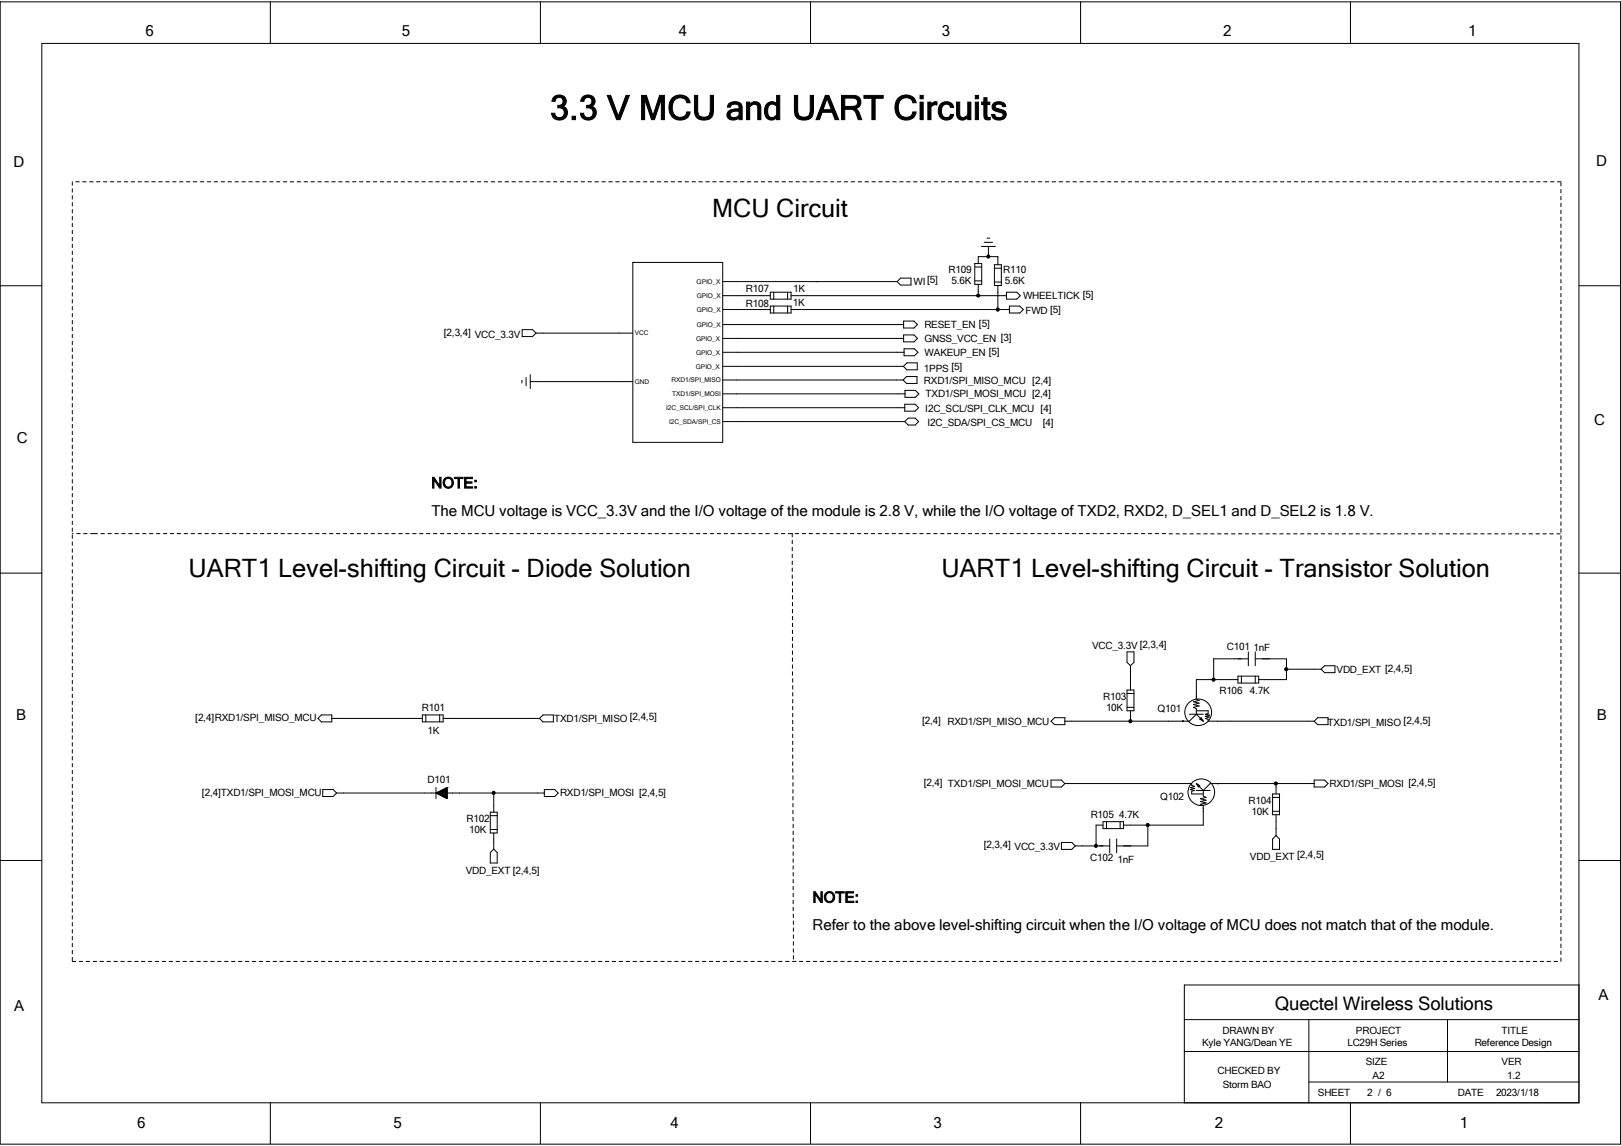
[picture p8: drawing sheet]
<svg xmlns="http://www.w3.org/2000/svg" width="297mm" height="210mm" viewBox="0 0 297 210" stroke-linecap="round" stroke-linejoin="round" font-family="sans-serif">
<g fill="none" stroke="#000" stroke-width=".18">
<path d="M0 .3h296.9v209.4h-296.9zM7.7 8h281.6v194.1h-281.6zM49.5 .3v7.7M99 .3v7.7M148.5 .3v7.7M198 .3v7.7M247.4 .3v7.7M13.3 33.3v.7M13.3 34.6v.6M13.3 35.9v.6M13.3 37.1v.7M13.3 38.4v.6"/>
<path d="M13.3 39.7v.6M13.9 33.3h.6M15.2 33.3h.6M16.4 33.3h.7M17.7 33.3h.6M19 33.3h.6M20.2 33.3h.7M21.5 33.3h.6M22.8 33.3h.6M24 33.3h.7M25.3 33.3h.6M26.5 33.3h.7"/>
<path d="M27.8 33.3h.6M29.1 33.3h.6M30.4 33.3h.6M31.6 33.3h.7M32.9 33.3h.6M34.2 33.3h.6M35.4 33.3h.7M36.7 33.3h.6M38 33.3h.6M39.2 33.3h.7M40.5 33.3h.6M41.8 33.3h.6"/>
<path d="M43.1 33.3h.6M44.3 33.3h.7M45.6 33.3h.6M46.9 33.3h.6M48.1 33.3h.7M49.4 33.3h.6M50.7 33.3h.6M51.9 33.3h.6M53.2 33.3h.6M54.4 33.3h.7M55.7 33.3h.6M57 33.3h.6"/>
<path d="M58.3 33.3h.6M59.5 33.3h.7M60.8 33.3h.6M62.1 33.3h.6M63.3 33.3h.7M64.6 33.3h.6M65.9 33.3h.6M67.1 33.3h.7M68.4 33.3h.6M69.7 33.3h.6M71 33.3h.6M72.2 33.3h.7"/>
<path d="M73.5 33.3h.6M74.8 33.3h.6M76 33.3h.7M77.3 33.3h.6M78.6 33.3h.6M79.8 33.3h.7M81.1 33.3h.6M82.4 33.3h.6M83.7 33.3h.6M84.9 33.3h.7M86.2 33.3h.6M87.5 33.3h.6"/>
<path d="M88.7 33.3h.7M90 33.3h.6M91.3 33.3h.6M92.5 33.3h.7M93.8 33.3h.6M95.1 33.3h.6M96.4 33.3h.6M97.6 33.3h.7M98.9 33.3h.6M100.2 33.3h.6M101.4 33.3h.6M102.7 33.3h.6"/>
<path d="M103.9 33.3h.7M105.2 33.3h.6M106.5 33.3h.6M107.7 33.3h.7M109 33.3h.6M110.3 33.3h.6M111.5 33.3h.7M112.8 33.3h.7M114.1 33.3h.6M115.4 33.3h.6M116.6 33.3h.7M117.9 33.3h.6"/>
<path d="M119.2 33.3h.6M120.4 33.3h.7M121.7 33.3h.6M123 33.3h.6M124.2 33.3h.7M125.5 33.3h.7M126.8 33.3h.6M128.1 33.3h.6M129.3 33.3h.7M130.6 33.3h.6M131.9 33.3h.6M133.1 33.3h.7"/>
<path d="M134.4 33.3h.6M135.7 33.3h.6M136.9 33.3h.7M138.2 33.3h.7M139.5 33.3h.6M140.8 33.3h.6M142 33.3h.7M143.3 33.3h.6M144.6 33.3h.6M145.8 33.3h.7M147.1 33.3h.6M148.4 33.3h.6"/>
<path d="M149.6 33.3h.7M150.9 33.3h.7M152.2 33.3h.6M153.4 33.3h.7M154.7 33.3h.6M156 33.3h.6M157.2 33.3h.7M158.5 33.3h.6M159.8 33.3h.6M161 33.3h.7M162.3 33.3h.6M163.6 33.3h.6"/>
<path d="M164.8 33.3h.7M166.1 33.3h.7M167.4 33.3h.6M168.7 33.3h.6M169.9 33.3h.7M171.2 33.3h.6M172.5 33.3h.6M173.7 33.3h.7M175 33.3h.6M176.3 33.3h.6M177.5 33.3h.7M178.8 33.3h.7"/>
<path d="M180.1 33.3h.6M181.4 33.3h.6M182.6 33.3h.7M183.9 33.3h.6M185.2 33.3h.6M186.4 33.3h.7M187.7 33.3h.6M189 33.3h.6M190.2 33.3h.7M191.5 33.3h.7M192.8 33.3h.6M194.1 33.3h.6"/>
<path d="M195.3 33.3h.7M196.6 33.3h.6M197.9 33.3h.6M199.1 33.3h.7M200.4 33.3h.6M201.7 33.3h.6M202.9 33.3h.6M204.2 33.3h.6M205.4 33.3h.7M206.7 33.3h.6M208 33.3h.6M209.3 33.3h.6"/>
<path d="M210.5 33.3h.7M211.8 33.3h.6M213.1 33.3h.6M214.3 33.3h.7M215.6 33.3h.6M216.9 33.3h.6M218.1 33.3h.7M219.4 33.3h.6M220.7 33.3h.6M222 33.3h.6M223.2 33.3h.7M224.5 33.3h.6"/>
<path d="M225.8 33.3h.6M227 33.3h.7M228.3 33.3h.6M229.5 33.3h.7M230.8 33.3h.6M232.1 33.3h.6M233.3 33.3h.7M234.6 33.3h.6M235.9 33.3h.6M237.2 33.3h.6M238.4 33.3h.7M239.7 33.3h.6"/>
<path d="M241 33.3h.6M242.2 33.3h.7M243.5 33.3h.6M244.8 33.3h.6M246 33.3h.7M247.3 33.3h.6M248.6 33.3h.6M249.9 33.3h.6M251.1 33.3h.7M252.4 33.3h.6M253.7 33.3h.6M254.9 33.3h.7"/>
<path d="M256.2 33.3h.6M257.5 33.3h.6M258.7 33.3h.7M260 33.3h.6M261.3 33.3h.6M262.6 33.3h.6M263.8 33.3h.7M265.1 33.3h.6M266.4 33.3h.6M267.6 33.3h.7M268.9 33.3h.6M270.2 33.3h.6"/>
<path d="M271.4 33.3h.7M272.7 33.3h.6M274 33.3h.6M275.3 33.3h.6M276.5 33.3h.7M277.8 33.3h.6M279.1 33.3h.6M280.3 33.3h.6M281.6 33.3h.6M282.8 33.3h.7M284.1 33.3h.6M285.4 33.3h.6"/>
<path d="M286 33.4v.7M286 34.7v.6M286 36v.6M286 37.3v.6M286 38.5v.7M286 39.8v.6M0 52.4h7.7M13.3 40.9v.7M13.3 42.2v.6M13.3 43.5v.6M13.3 44.7v.7M13.3 46v.7"/>
<path d="M13.3 47.3v.6M13.3 48.6v.6M13.3 49.8v.7M13.3 51.1v.6M13.3 52.4v.6M13.3 53.6v.7M13.3 54.9v.6M13.3 56.2v.6M13.3 57.4v.7M13.3 58.7v.7M13.3 60v.6M116 48.1h16.4v33h-16.4z"/>
<path d="M132.4 51.6h32M132.5 59.5h33.1M132.5 56.7h8.6M132.5 54.2h8.6M141.1 53.6h3.8v1.2h-3.8zM141.1 56.1h3.8v1.3h-3.8zM141.8 53.6v1.2M141.8 56.1v1.3M144.3 53.6v1.2M144.3 56.1v1.3M144.9 56.7h40.1M144.9 54.2h39.5"/>
<path d="M149.6 51.6h.1M165 51h1.9v1.2h-1.9l-.6-.6zM165.6 58.8h1.9l.6 .7-.6 .6h-1.9zM178.6 48.3h1.3v3.8h-1.3zM178.6 48.9h1.3M178.6 51.5h1.3M179.2 48.3v-1.3h3.6v1.5M179.2 52.1v2.1M179.8 45.2h2.6M180.3 44.4h1.6M180.8 43.6h.6M181.1 45.2v1.8"/>
<path d="M182.2 48.5h1.3v3.8h-1.3zM182.2 49.1h1.3M182.2 51.7h1.3M182.8 52.3v4.4M184.4 53.6h1.9l.6 .6-.6 .6h-1.9zM185 56.1h1.9l.6 .6-.6 .7h-1.9zM286 41.1v.6M286 42.3v.7M286 43.6v.6M286 44.9v.6M286 46.1v.7M286 47.4v.6"/>
<path d="M286 48.7v.6M286 50v.6M286 51.2v.7M286 52.5v.6M286 53.8v.6M286 55v.7M286 56.3v.6M286 57.6v.6M286 58.8v.7M289.3 52.4h7.6M13.3 61.3v.6M13.3 62.5v.7"/>
<path d="M13.3 63.8v.6M13.3 65.1v.6M13.3 66.3v.7M13.3 67.6v.6M13.3 68.9v.6M13.3 70.1v.7M13.3 71.4v.7M13.3 72.7v.6M13.3 74v.6M13.3 75.2v.7M13.3 76.5v.6M13.3 77.8v.6"/>
<path d="M13.3 79v.7M95.6 69.7v.5M95.7 60.4h1.9l.6 .6-.6 .7h-1.9zM96.4 69.2v1.5M97.2 69.9h18.8M97.2 68.7v2.5M98.2 61h17.8M132.4 67.1h33.1M132.5 62h33.1M132.5 69.6h33M132.5 72.2h33.3M132.5 74.7h33.3"/>
<path d="M132.5 64.6h33.2M132.5 77.3h33.3M165.5 67.1l.7-.6h1.9v1.3h-1.9zM165.6 61.4h1.9l.6 .6-.6 .7h-1.9zM165.7 63.9h1.9l.6 .7-.6 .6h-1.9zM165.8 74.1h1.9l.6 .6-.6 .7h-1.9zM165.8 77.3l.6-.7h1.3l.6 .7-.6 .6h-1.3zM165.8 71.5h1.9l.7 .7-.7 .6h-1.9zM166.1 69h1.9v1.3h-1.9l-.6-.7zM286 60.1v.6M286 61.4v.6M286 62.7v.6"/>
<path d="M286 63.9v.7M286 65.2v.6M286 66.5v.6M286 67.7v.7M286 69v.6M286 70.3v.6M286 71.5v.7M286 72.8v.6M286 74.1v.6M286 75.4v.6M286 76.6v.7M286 77.9v.6"/>
<path d="M286 79.2v.6M13.3 80.3v.6M13.3 81.6v.6M13.3 82.8v.6M13.3 84.1v.6M13.3 85.3v.7M13.3 86.6v.6M13.3 87.9v.6M13.3 89.2v.6M13.3 90.4v.7M13.3 91.7v.6M13.3 93v.6"/>
<path d="M13.3 94.2v.7M13.3 95.5v.6M13.3 96.8v.6M13.3 98v.7M13.3 99.3v.6M13.3 97.8h.1M14.1 97.8h.6M15.3 97.8h.7M16.6 97.8h1.3M18.5 97.8h.6M19.8 97.8h.6M21 97.8h.7"/>
<path d="M22.3 97.8h.6M23.6 97.8h.6M24.8 97.8h.7M26.1 97.8h.7M27.4 97.8h.6M28.7 97.8h.6M29.9 97.8h.7M31.2 97.8h.6M32.5 97.8h.6M33.7 97.8h.7M35 97.8h.6M36.3 97.8h.6"/>
<path d="M37.5 97.8h.7M38.8 97.8h.7M40.1 97.8h.6M41.4 97.8h.6M42.6 97.8h.7M43.9 97.8h.6M45.2 97.8h.6M46.4 97.8h.7M47.7 97.8h.6M49 97.8h.6M50.2 97.8h.6M51.5 97.8h.6"/>
<path d="M52.7 97.8h.7M54 97.8h.7M55.3 97.8h.6M56.6 97.8h.6M57.8 97.8h.7M59.1 97.8h.6M60.4 97.8h.6M61.6 97.8h.7M62.9 97.8h.6M64.2 97.8h.6M65.4 97.8h.7M66.7 97.8h.7"/>
<path d="M68 97.8h.6M69.3 97.8h.6M70.5 97.8h.7M71.8 97.8h.6M73.1 97.8h.6M74.3 97.8h.7M75.6 97.8h.6M76.9 97.8h.6M78.1 97.8h.7M79.4 97.8h.7M80.7 97.8h.6M82 97.8h.6"/>
<path d="M83.2 97.8h.7M84.5 97.8h.6M85.8 97.8h.6M87 97.8h.7M88.3 97.8h.6M89.6 97.8h.6M90.8 97.8h.7M92.1 97.8h.7M93.4 97.8h.6M94.7 97.8h.6M95.9 97.8h.7M97.2 97.8h.6"/>
<path d="M98.5 97.8h.6M99.7 97.8h.7M101 97.8h.6M102.2 97.8h.7M103.5 97.8h.6M104.8 97.8h.6M106 97.8h.7M107.3 97.8h.6M108.6 97.8h.6M109.9 97.8h.6M111.1 97.8h.7M112.4 97.8h.6"/>
<path d="M113.7 97.8h.6M114.9 97.8h.7M116.2 97.8h.6M117.5 97.8h.6M118.7 97.8h.7M120 97.8h.6M121.3 97.8h.6M122.6 97.8h.6M123.8 97.8h.7M125.1 97.8h.6M126.4 97.8h.6M127.6 97.8h.6"/>
<path d="M128.9 97.8h.6M130.1 97.8h.7M131.4 97.8h.6M132.7 97.8h.6M133.9 97.8h.7M135.2 97.8h.6M136.5 97.8h.6M137.8 97.8h.6M139 97.8h.7M140.3 97.8h.6M141.9 97.8h.6M143.2 97.8h.6"/>
<path d="M144.4 97.8h.7M145.2 97.7v.7M145.2 99v.7M145.7 97.8h.6M147 97.8h.6M148.3 97.8h.6M149.5 97.8h.7M150.8 97.8h.6M152.1 97.8h.6M153.3 97.8h.6M154.6 97.8h.6M155.8 97.8h.7"/>
<path d="M157.1 97.8h.6M158.4 97.8h.6M159.6 97.8h.7M160.9 97.8h.6M162.2 97.8h.6M163.4 97.8h.7M164.7 97.8h.7M166 97.8h.6M167.3 97.8h.6M168.5 97.8h.7M169.8 97.8h.6M171.1 97.8h.6"/>
<path d="M172.3 97.8h.7M173.6 97.8h.6M174.9 97.8h.6M176.1 97.8h.7M177.4 97.8h.7M178.7 97.8h.6M180 97.8h.6M181.2 97.8h.7M182.5 97.8h.6M183.8 97.8h.6M185 97.8h.7M186.3 97.8h.6"/>
<path d="M187.6 97.8h.6M188.8 97.8h.7M190.1 97.8h.7M191.4 97.8h.6M192.7 97.8h.6M193.9 97.8h.7M195.2 97.8h.6M196.5 97.8h.6M197.7 97.8h.7M199 97.8h.6M200.3 97.8h.6M201.5 97.8h.7"/>
<path d="M202.8 97.8h.6M204 97.8h.7M205.3 97.8h.7M206.6 97.8h.6M207.9 97.8h.6M209.1 97.8h.7M210.4 97.8h.6M211.7 97.8h.6M212.9 97.8h.7M214.2 97.8h.6M215.5 97.8h.6M216.7 97.8h.7"/>
<path d="M218 97.8h.7M219.3 97.8h.6M220.6 97.8h.6M221.8 97.8h.7M223.1 97.8h.6M224.4 97.8h.6M225.6 97.8h.7M226.9 97.8h.6M228.2 97.8h.6M229.4 97.8h.6M230.7 97.8h.6M231.9 97.8h.7"/>
<path d="M233.2 97.8h.6M234.5 97.8h.6M235.8 97.8h.6M237 97.8h.7M238.3 97.8h.6M239.6 97.8h.6M240.8 97.8h.7M242.1 97.8h.6M243.4 97.8h.6M244.6 97.8h.7M245.9 97.8h.6M247.2 97.8h.6"/>
<path d="M248.5 97.8h.6M249.7 97.8h.7M251 97.8h.6M252.3 97.8h.6M253.5 97.8h.7M254.8 97.8h.6M256.1 97.8h.6M257.3 97.8h.7M258.6 97.8h.6M259.9 97.8h.6M261.2 97.8h.6M262.4 97.8h.7"/>
<path d="M263.7 97.8h.6M265 97.8h.6M266.2 97.8h.7M267.5 97.8h.6M268.8 97.8h.6M270 97.8h.7M271.3 97.8h.6M272.6 97.8h.6M273.9 97.8h.6M275.1 97.8h.7M276.4 97.8h.6M277.7 97.8h.6"/>
<path d="M278.9 97.8h.6M280.2 97.8h.6M281.4 97.8h.7M282.7 97.8h.6M284 97.8h.6M285.2 97.8h.7M286 80.4v.7M286 81.7v.6M286 82.9v.7M286 84.2v.6M286 85.5v.6M286 86.7v.7"/>
<path d="M286 88v.6M286 89.3v.6M286 90.6v.6M286 91.8v.7M286 93.1v.6M286 94.4v.6M286 95.6v.7M286 96.9v.6M286 98.2v.6M286 99.4v.7M0 105h7.7M13.3 100.6v.6"/>
<path d="M13.3 101.9v.6M13.3 103.1v.7M13.3 104.4v.6M13.3 105.7v.6M13.3 106.9v.7M13.3 108.2v.6M13.3 109.4v.7M13.3 110.7v.6M13.3 112v.6M13.3 113.2v.7M13.3 114.5v.6M13.3 115.8v.6"/>
<path d="M13.3 117.1v.6M13.3 118.3v.7M13.3 119.6v.6M145.2 100.3v.6M145.2 101.6v.6M145.2 102.8v.7M145.2 104.1v.6M145.2 105.4v.6M145.2 106.6v.7M145.2 107.9v.6M145.2 109.1v.7M145.2 110.4v.6"/>
<path d="M145.2 111.7v.6M145.2 112.9v.7M145.2 114.2v.7M145.2 115.5v.6M145.2 116.8v.6M145.2 118v.7M145.2 119.3v.6M206.5 119.5h1.3v1.9l-.7 .6-.6-.6zM228.7 119.5v2.5M230 119.5v2.5M286 100.7v.6M286 102v.6"/>
<path d="M286 103.3v.6M286 104.5v.7M286 105.8v.6M286 107.1v.6M286 108.3v.6M286 109.6v.6M286 110.8v.7M286 112.1v.6M286 113.4v.6M286 114.6v.7M286 115.9v.6M286 117.2v.6"/>
<path d="M286 118.4v.7M286 119.7v.7M289.3 105h7.6M13.3 120.9v.6M13.3 122.1v.7M13.3 123.4v.6M13.3 124.7v.6M13.3 125.9v.7M13.3 127.2v.6M13.3 128.5v.6M13.3 129.8v.6M13.3 131v.7"/>
<path d="M13.3 132.3v.6M13.3 133.6v.6M13.3 134.8v.7M13.3 136.1v.6M13.3 137.4v.6M13.3 138.6v.7M13.3 139.9v.6M58.3 131.7l.6-.7h1.9v1.3h-1.9zM60.8 131.7h16.6M77.4 131h3.8v1.3h-3.8zM78 131v1.3M80.6 131v1.3"/>
<path d="M81.2 131.7h17.6M98.8 131.7l.7-.7h1.9v1.3h-1.9zM145.2 120.6v.6M145.2 121.8v.7M145.2 123.1v.6M145.2 124.4v.6M145.2 125.6v.7M145.2 126.9v.7M145.2 128.2v.6M145.2 129.5v.6M145.2 130.7v.7M145.2 132v.6"/>
<path d="M145.2 133.3v.6M145.2 134.5v.7M145.2 135.8v.6M145.2 137.1v.6M145.2 138.3v.7M145.2 139.6v.7M193.2 131.5h1.9v1.3h-1.9l-.6-.6zM206.5 126.4h1.3v3.9h-1.3zM206.5 127.1h1.3M206.5 129.6h1.3M207.1 122v4.4M207.1 130.3v1.9"/>
<path d="M216.7 132.2h.1M217.9 130.9h2.6M219.2 130.9h.1M219.2 130.3h2.2v.5l-.5 .1 .7 .2-.7 .2 .6 .1M219.2 130.9l-1.3 1.3h-22.8M219.2 130.9l1.3 1.3M219.8 131.8l.3-.3 .4 .7zM221.6 131.4l-.7 .3 .5 .1v.4h19.4M226.8 124.5h-7.6v3.6l.5 .3-1 .2 1 .3-1 .2 1 .3-1 .2 .5 .3v1M226.8 123.9h3.8v1.3h-3.8zM227.5 123.9v1.3M228.7 120.7h-6.3v3.8"/>
<path d="M230 123.9v1.3M230 120.7h5.7v3.8h-5.1M235.7 122.6h6.4M241.4 131.5h1.9v1.3h-1.9l-.6-.6zM242.1 122.6l.6-.6h1.9v1.3h-1.9zM286 121v.6M286 122.3v.6M286 123.5v.7M286 124.8v.6M286 126.1v.6M286 127.3v.7M286 128.6v.6"/>
<path d="M286 129.9v.6M286 131.1v.7M286 132.4v.7M286 133.7v.6M286 135v.6M286 136.2v.7M286 137.5v.6M286 138.8v.6M0 157.7h7.7M13.3 141.2v.6M13.3 142.5v.6M13.3 143.7v.7"/>
<path d="M13.3 145v.6M13.3 146.3v.6M13.3 147.5v.7M13.3 148.8v.6M13.3 150.1v.6M13.3 151.3v.7M13.3 152.6v.6M13.3 153.9v.6M13.3 155.2v.6M13.3 156.4v.7M13.3 157.7v.6M13.3 158.9v.7"/>
<path d="M59.1 144.7h1.9l.7 .6-.7 .7h-1.9zM61.7 145.3h18.2M79.9 144.3v2M79.9 145.4h2M80 145.3v.1M80.3 145.1v.5h1.6M80.7 144.9l-.1 .9h1.3M81 144.7v1.2h.9M81.4 144.6v1.5h.5M81.7 144.4v1.9h.2M81.9 144.3h.1M81.9 144.9h-1v.9"/>
<path d="M81.9 144.3v2l-2-1M81.9 144.3l-2 1M81.9 145.2h-1.8v.3M81.9 145h-1.4v.6M81.9 144.7h-.7v1.3M81.9 144.5h-.3v1.7M81.9 145.3h17.8M89.8 148.8h1.3v3.9h-1.3zM89.8 156.3l.7-.7 .6 .7v1.9h-1.3zM89.8 149.5h1.3M89.8 152h1.3M90.5 145.3v3.5"/>
<path d="M90.5 152.7v2.9M99.7 144.7h1.9l.7 .6-.7 .7h-1.9zM145.2 140.9l.1 .6M145.3 142.2v.6M145.3 143.4v.7M145.3 144.7v.6M145.3 146v.6M145.3 147.2v.7M145.3 148.5v.6M145.3 149.8v.6M145.3 151v.7M145.3 152.3v.7"/>
<path d="M145.3 153.6v.6M145.3 154.9v.6M145.3 156.1v.7M145.3 157.4v.6M145.3 158.7v.6M145.3 159.9v.6M192.6 143h1.9l.6 .6-.6 .6h-1.9zM194.5 154.4h1.9l.6 .6-.6 .7h-1.9zM195.1 143.6h23.2M197 155h6.3M200.8 155h.1M202.1 150.6h3.8v1.2h-3.8z"/>
<path d="M202.1 151.2h-1.3v3.8M202.7 150.6v1.2M203.3 153.8v2.5M204.6 153.8v2.5M205.2 150.6v1.2M210.3 151.2v3.8h-5.7M218.1 144.4l.8 .1-.8 .2 .8 .2-.5 .1v.5h2.1M218.4 143.6v.3l.5 .2-.8 .3M219.2 143.6l.6 .4-.2 .2zM219.2 143.6l1.3 1.3M219.2 144.9h2.5M220.5 144.9h.1"/>
<path d="M220.5 144.9v1l.5 .2-1 .3 1 .2-1 .3 1 .3-1 .2 .5 .3v3.5h-14.6M223 143.6h.1M233.2 145.5h1.2v3.8h-1.2zM233.2 146.1h1.2M233.2 148.7h1.2M233.8 153.1l.6 .7v1.9h-1.2v-1.9zM233.8 143.6v1.9M233.8 149.3v3.8M240.8 143.6h-19.1l-1.2 1.3M240.8 143h1.9l.6 .6-.6 .6h-1.9zM286 140v.7M286 141.3v.6"/>
<path d="M286 142.6v.6M286 143.8v.7M286 145.1v.7M286 146.4v.6M286 147.7v.6M286 148.9v.7M286 150.2v.6M286 151.5v.6M286 152.7v.7M286 154v.6M286 155.3v.6M286 156.5v.7"/>
<path d="M286 157.8v.7M286 159v.7M289.3 157.7h7.6M13.3 160.2v.6M13.3 161.5v.6M13.3 162.7v.7M13.3 164v.6M13.3 165.3v.6M13.3 166.5v.7M13.3 167.8v.6M13.3 169.1v.6M13.3 170.3v.7"/>
<path d="M13.3 171.6v.7M13.3 172.9v.6M13.3 174.2v.6M13.3 175.4v.7M13.3 176.2h.6M14.5 176.2h.7M15.8 176.2h.6M17.1 176.2h.6M18.3 176.2h.7M19.6 176.2h.6M20.9 176.2h.6M22.1 176.2h.7"/>
<path d="M23.4 176.2h.6M24.7 176.2h.6M25.9 176.2h.6M27.2 176.2h.6M28.4 176.2h.7M29.7 176.2h.7M31 176.2h.6M32.3 176.2h.6M33.5 176.2h.7M34.8 176.2h.6M36.1 176.2h.6M37.3 176.2h.7"/>
<path d="M38.6 176.2h.6M39.9 176.2h.6M41.1 176.2h.7M42.4 176.2h.7M43.7 176.2h.6M45 176.2h.6M46.2 176.2h.7M47.5 176.2h.6M48.8 176.2h.6M50 176.2h.7M51.3 176.2h.6M52.5 176.2h.7"/>
<path d="M53.8 176.2h.6M55.1 176.2h.6M56.3 176.2h.7M57.6 176.2h.7M58.9 176.2h.6M60.2 176.2h.6M61.4 176.2h.7M62.7 176.2h.6M64 176.2h.6M65.2 176.2h.7M66.5 176.2h.6M67.8 176.2h.6"/>
<path d="M69 176.2h.7M70.3 176.2h.7M71.6 176.2h.6M72.9 176.2h.6M74.1 176.2h.7M75.4 176.2h.6M76.7 176.2h.6M77.9 176.2h.7M79.2 176.2h.6M80.5 176.2h.6M81.7 176.2h.7M83 176.2h.7"/>
<path d="M84.3 176.2h.6M85.6 176.2h.6M86.8 176.2h.7M88.1 176.2h.6M89.4 176.2h.6M90.6 176.2h.7M91.9 176.2h.6M93.2 176.2h.6M94.4 176.2h.7M95.7 176.2h.7M97 176.2h.6M98.3 176.2h.6"/>
<path d="M99.5 176.2h.7M100.8 176.2h.6M102 176.2h.7M103.3 176.2h.6M104.6 176.2h.6M105.8 176.2h.7M107.1 176.2h.6M108.4 176.2h.6M109.6 176.2h.7M110.9 176.2h.6M112.2 176.2h.6M113.5 176.2h.6"/>
<path d="M114.7 176.2h.7M116 176.2h.6M117.3 176.2h.6M118.5 176.2h.7M119.8 176.2h.6M121.1 176.2h.6M122.3 176.2h.7M123.6 176.2h.6M124.9 176.2h.6M126.2 176.2h.6M127.4 176.2h.7M128.7 176.2h.6"/>
<path d="M130 176.2h.6M131.2 176.2h.7M132.5 176.2h.6M133.8 176.2h.6M135 176.2h.7M136.3 176.2h.6M137.6 176.2h.6M138.9 176.2h.6M140.1 176.2h.7M141.4 176.2h.6M142.7 176.2h.6M143.9 176.2h.7"/>
<path d="M145.2 176.2h.6M145.3 161.2v.6M145.3 162.4v.7M145.3 163.7v.6M145.3 165v.6M145.3 166.2v.7M145.3 167.5l.1 .6M145.4 168.8v.6M145.4 170.1v.6M145.4 171.3v.7M145.4 172.6v.6M145.4 173.9v.6"/>
<path d="M145.4 175.1v.7M146.5 176.2h.6M147.7 176.2h.7M149 176.2h.6M150.3 176.2h.6M151.6 176.2h.6M152.8 176.2h.6M154.1 176.2h.6M155.3 176.2h.7M156.6 176.2h.6M157.9 176.2h.6M159.1 176.2h.7"/>
<path d="M160.4 176.2h.6M161.7 176.2h.6M162.9 176.2h.7M164.2 176.2h.6M165.5 176.2h.6M166.8 176.2h.6M168 176.2h.7M169.3 176.2h.6M170.6 176.2h.6M171.8 176.2h.7M173.1 176.2h.6M174.4 176.2h.6"/>
<path d="M175.6 176.2h.7M176.9 176.2h.6M178.2 176.2h.6M179.5 176.2h.6M180.7 176.2h.7M182 176.2h.6M183.3 176.2h.6M184.5 176.2h.7M185.8 176.2h.6M187.1 176.2h.6M188.3 176.2h.7M189.6 176.2h.6"/>
<path d="M190.9 176.2h.6M192.2 176.2h.6M193.4 176.2h.7M194.7 176.2h.6M196 176.2h.6M197.2 176.2h.7M198.5 176.2h.6M199.8 176.2h.6M201 176.2h.7M202.3 176.2h.6M203.5 176.2h.7M204.8 176.2h.6"/>
<path d="M206.1 176.2h.6M207.3 176.2h.7M208.6 176.2h.7M209.9 176.2h.6M211.2 176.2h.6M212.4 176.2h.7M213.7 176.2h.6M215 176.2h.6M216.2 176.2h.7M217.5 176.2h.6M218.8 176.2h.6M220 176.2h.7"/>
<path d="M221.3 176.2h.7M222.6 176.2h.6M223.9 176.2h.6M225.1 176.2h.7M226.4 176.2h.6M227.7 176.2h.6M228.9 176.2h.6M230.2 176.2h.6M231.4 176.2h.7M232.7 176.2h.6M234 176.2h.6M235.2 176.2h.7"/>
<path d="M236.5 176.2h.7M237.8 176.2h.6M239.1 176.2h.6M240.3 176.2h.7M241.6 176.2h.6M242.9 176.2h.6M244.1 176.2h.7M245.4 176.2h.6M246.7 176.2h.6M247.9 176.2h.7M249.2 176.2h.7M250.5 176.2h.6"/>
<path d="M251.8 176.2h.6M253 176.2h.7M254.3 176.2h.6M255.6 176.2h.6M256.8 176.2h.7M258.1 176.2h.6M259.4 176.2h.6M260.6 176.2h.7M261.9 176.2h.7M263.2 176.2h.6M264.5 176.2h.6M265.7 176.2h.7"/>
<path d="M267 176.2h.6M268.3 176.2h.6M269.5 176.2h.7M270.8 176.2h.6M272.1 176.2h.6M273.3 176.2h.7M274.6 176.2h.7M275.9 176.2h.6M277.2 176.2h.6M278.4 176.2h.7M279.7 176.2h.6M280.9 176.2h.7"/>
<path d="M282.2 176.2h.6M283.5 176.2h.6M284.7 176.2h.7M286 160.3v.7M286 161.6v.6M286 162.9v.6M286 164.1v.7M286 165.4v.6M286 166.7v.6M286 167.9v.7M286 169.2v.6M286 170.5v.6"/>
<path d="M286 171.7v.7M286 173v.7M286 174.3v.6M286 175.6v.6M217 192.7h72.3M217 186.9h72.3M239.8 186.9v15.2M239.8 198.3h49.5M265.2 186.9v11.4M289.3 180.5h-72.3v21.6M49.5 202.1v7.6M99 202.1v7.6"/>
<path d="M148.5 202.1v7.6M198 202.1v7.6M247.4 202.1v7.6"/>
<circle cx="219.5" cy="130.5" r="2.45"/>
<circle cx="220.1" cy="145.2" r="2.43"/>
</g>
<g fill="#000" stroke="#000" stroke-width=".18">
<circle cx="179.2" cy="54.2" r=".29"/>
<circle cx="181.1" cy="47" r=".29"/>
<circle cx="182.8" cy="56.7" r=".29"/>
<circle cx="207.1" cy="132.2" r=".29"/>
<circle cx="222.3" cy="124.5" r=".29"/>
<circle cx="235.7" cy="122.6" r=".29"/>
<circle cx="90.4" cy="145.3" r=".29"/>
<circle cx="200.8" cy="155" r=".29"/>
<circle cx="210.3" cy="151.2" r=".29"/>
<circle cx="233.8" cy="143.6" r=".29"/>
</g>
<text font-size="6.2" x="100.8" y="21.9">3.3 V MCU and UART Circuits</text>
<g font-size="4.6">
<text x="130.5" y="39.7">MCU Circuit</text>
<text x="34.5" y="105.7">UART1 Level-shifting Circuit - Diode Solution</text>
<text x="172.5" y="105.7">UART1 Level-shifting Circuit - Transistor Solution</text>
</g>
<text font-size="3.4" x="233.6" y="185.1">Quectel Wireless Solutions</text>
<g font-size="2.8">
<text x="26.7" y="6.7">6</text>
<text x="73.6" y="6.7">5</text>
<text x="124.4" y="6.7">4</text>
<text x="172.6" y="6.7">3</text>
<text x="224.1" y="6.7">2</text>
<text x="269" y="6.7">1</text>
<text x="2.5" y="30.6">D</text>
<text x="292.5" y="30.4">D</text>
<text x="292.1" y="77.9">C</text>
<text x="3.1" y="81.2">C</text>
<text x="79" y="89.5">NOTE:</text>
<text x="79" y="94.5">The MCU voltage is VCC_3.3V and the I/O voltage of the module is 2.8 V, while the I/O voltage of TXD2, RXD2, D_SEL1 and D_SEL2 is 1.8 V.</text>
<text x="3" y="131.9">B</text>
<text x="292.6" y="131.9">B</text>
<text x="148.9" y="165.4">NOTE:</text>
<text x="148.9" y="170.5">Refer to the above level-shifting circuit when the I/O voltage of MCU does not match that of the module.</text>
<text x="2.6" y="185.3">A</text>
<text x="292.9" y="183.2">A</text>
<text x="25.1" y="206.6">6</text>
<text x="72.1" y="206.6">5</text>
<text x="122.9" y="206.6">4</text>
<text x="171.1" y="206.6">3</text>
<text x="222.6" y="206.6">2</text>
<text x="267.5" y="206.6">1</text>
</g>
<g font-size="1.8">
<text x="136.7" y="53.5">R107</text>
<text x="145.3" y="53.6">1K</text>
<text x="167.4" y="52.2">WI[5]</text>
<text x="173.8" y="50">R109</text>
<text x="174.3" y="52">5.6K</text>
<text x="183.8" y="50.1">R110</text>
<text x="184.1" y="52.1">5.6K</text>
<text x="136.7" y="56.2">R108</text>
<text x="145.3" y="56">1K</text>
<text x="187.5" y="54.9">WHEELTICK [5]</text>
<text x="187.9" y="57.6">FWD [5]</text>
<text x="81.3" y="61.6">[2,3,4] VCC_3.3V</text>
<text x="169.4" y="62.7">GNSS_VCC_EN [3]</text>
<text x="169.4" y="60.1">RESET_EN [5]</text>
<text x="169.4" y="65.3">WAKEUP_EN [5]</text>
<text x="169.3" y="70.4">RXD1/SPI_MISO_MCU [2,4]</text>
<text x="169.3" y="68.1">1PPS [5]</text>
<text x="169.5" y="75.5">I2C_SCL/SPI_CLK_MCU [4]</text>
<text x="169.6" y="72.8">TXD1/SPI_MOSI_MCU [2,4]</text>
<text x="191.1" y="78">[4]</text>
<text x="169.9" y="78.1">I2C_SDA/SPI_CS_MCU</text>
<text x="200.1" y="119">VCC_3.3V [2,3,4]</text>
<text x="224.8" y="119.2">C101</text>
<text x="229.7" y="119.3">1nF</text>
<text x="244.9" y="123.4">VDD_EXT [2,4,5]</text>
<text x="77.3" y="130.4">R101</text>
<text x="202.1" y="128.3">R103</text>
<text x="202.6" y="130.3">10K</text>
<text x="212.1" y="130.5">Q101</text>
<text x="223.4" y="127.3">R106</text>
<text x="229" y="127.3">4.7K</text>
<text x="35.8" y="132.2">[2,4]RXD1/SPI_MISO_MCU</text>
<text x="78.3" y="134.5">1K</text>
<text x="101.5" y="132.3">TXD1/SPI_MISO [2,4,5]</text>
<text x="169" y="132.7">[2,4] RXD1/SPI_MISO_MCU</text>
<text x="243.2" y="133">TXD1/SPI_MISO [2,4,5]</text>
<text x="78.4" y="143.6">D101</text>
<text x="37" y="145.8">[2,4]TXD1/SPI_MOSI_MCU</text>
<text x="102.6" y="146">RXD1/SPI_MOSI [2,4,5]</text>
<text x="169.2" y="144">[2,4] TXD1/SPI_MOSI_MCU</text>
<text x="199.9" y="150">R105 4.7K</text>
<text x="212.6" y="146.7">Q102</text>
<text x="228.8" y="147.3">R104</text>
<text x="229.3" y="149.3">10K</text>
<text x="243.6" y="144.2">RXD1/SPI_MOSI [2,4,5]</text>
<text x="85.5" y="150.7">R102</text>
<text x="86" y="152.7">10K</text>
<text x="180.3" y="155.5">[2,3,4] VCC_3.3V</text>
<text x="85.3" y="160.2">VDD_EXT [2,4,5]</text>
<text x="199.8" y="157.9">C102</text>
<text x="204.8" y="158.1">1nF</text>
<text x="229" y="157.5">VDD_EXT [2,4,5]</text>
<text x="220.3" y="191.7">Kyle YANG/Dean YE</text>
<text x="224" y="189.4">DRAWN BY</text>
<text x="246.9" y="191.7">LC29H Series</text>
<text x="248.5" y="189.4">PROJECT</text>
<text x="270.2" y="191.7">Reference Design</text>
<text x="275.1" y="189.4">TITLE</text>
<text x="223.1" y="196.8">CHECKED BY</text>
<text x="250.2" y="195.2">SIZE</text>
<text x="251.5" y="197.7">A2</text>
<text x="275.1" y="195.2">VER</text>
<text x="276.1" y="197.7">1.2</text>
<text x="224" y="199.3">Storm BAO</text>
<text x="241.5" y="200.8">SHEET</text>
<text x="250.5" y="200.8">2 / 6</text>
<text x="267.1" y="200.8">DATE</text>
<text x="274.1" y="200.8">2023/1/18</text>
</g>
<g font-size="1.2">
<text x="127.6" y="52">GPIO_X</text>
<text x="127.7" y="59.9">GPIO_X</text>
<text x="127.7" y="57.1">GPIO_X</text>
<text x="127.7" y="54.6">GPIO_X</text>
<text x="116.3" y="61.5">VCC</text>
<text x="127.6" y="62.4">GPIO_X</text>
<text x="127.6" y="65">GPIO_X</text>
<text x="116.3" y="70.4">GND</text>
<text x="123" y="70.1">RXD1/SPI_MISO</text>
<text x="127.5" y="67.6">GPIO_X</text>
<text x="122.1" y="75.1">I2C_SCL/SPI_CLK</text>
<text x="122.6" y="77.7">I2C_SDA/SPI_CS</text>
<text x="123.1" y="72.6">TXD1/SPI_MOSI</text>
</g>
</svg>
